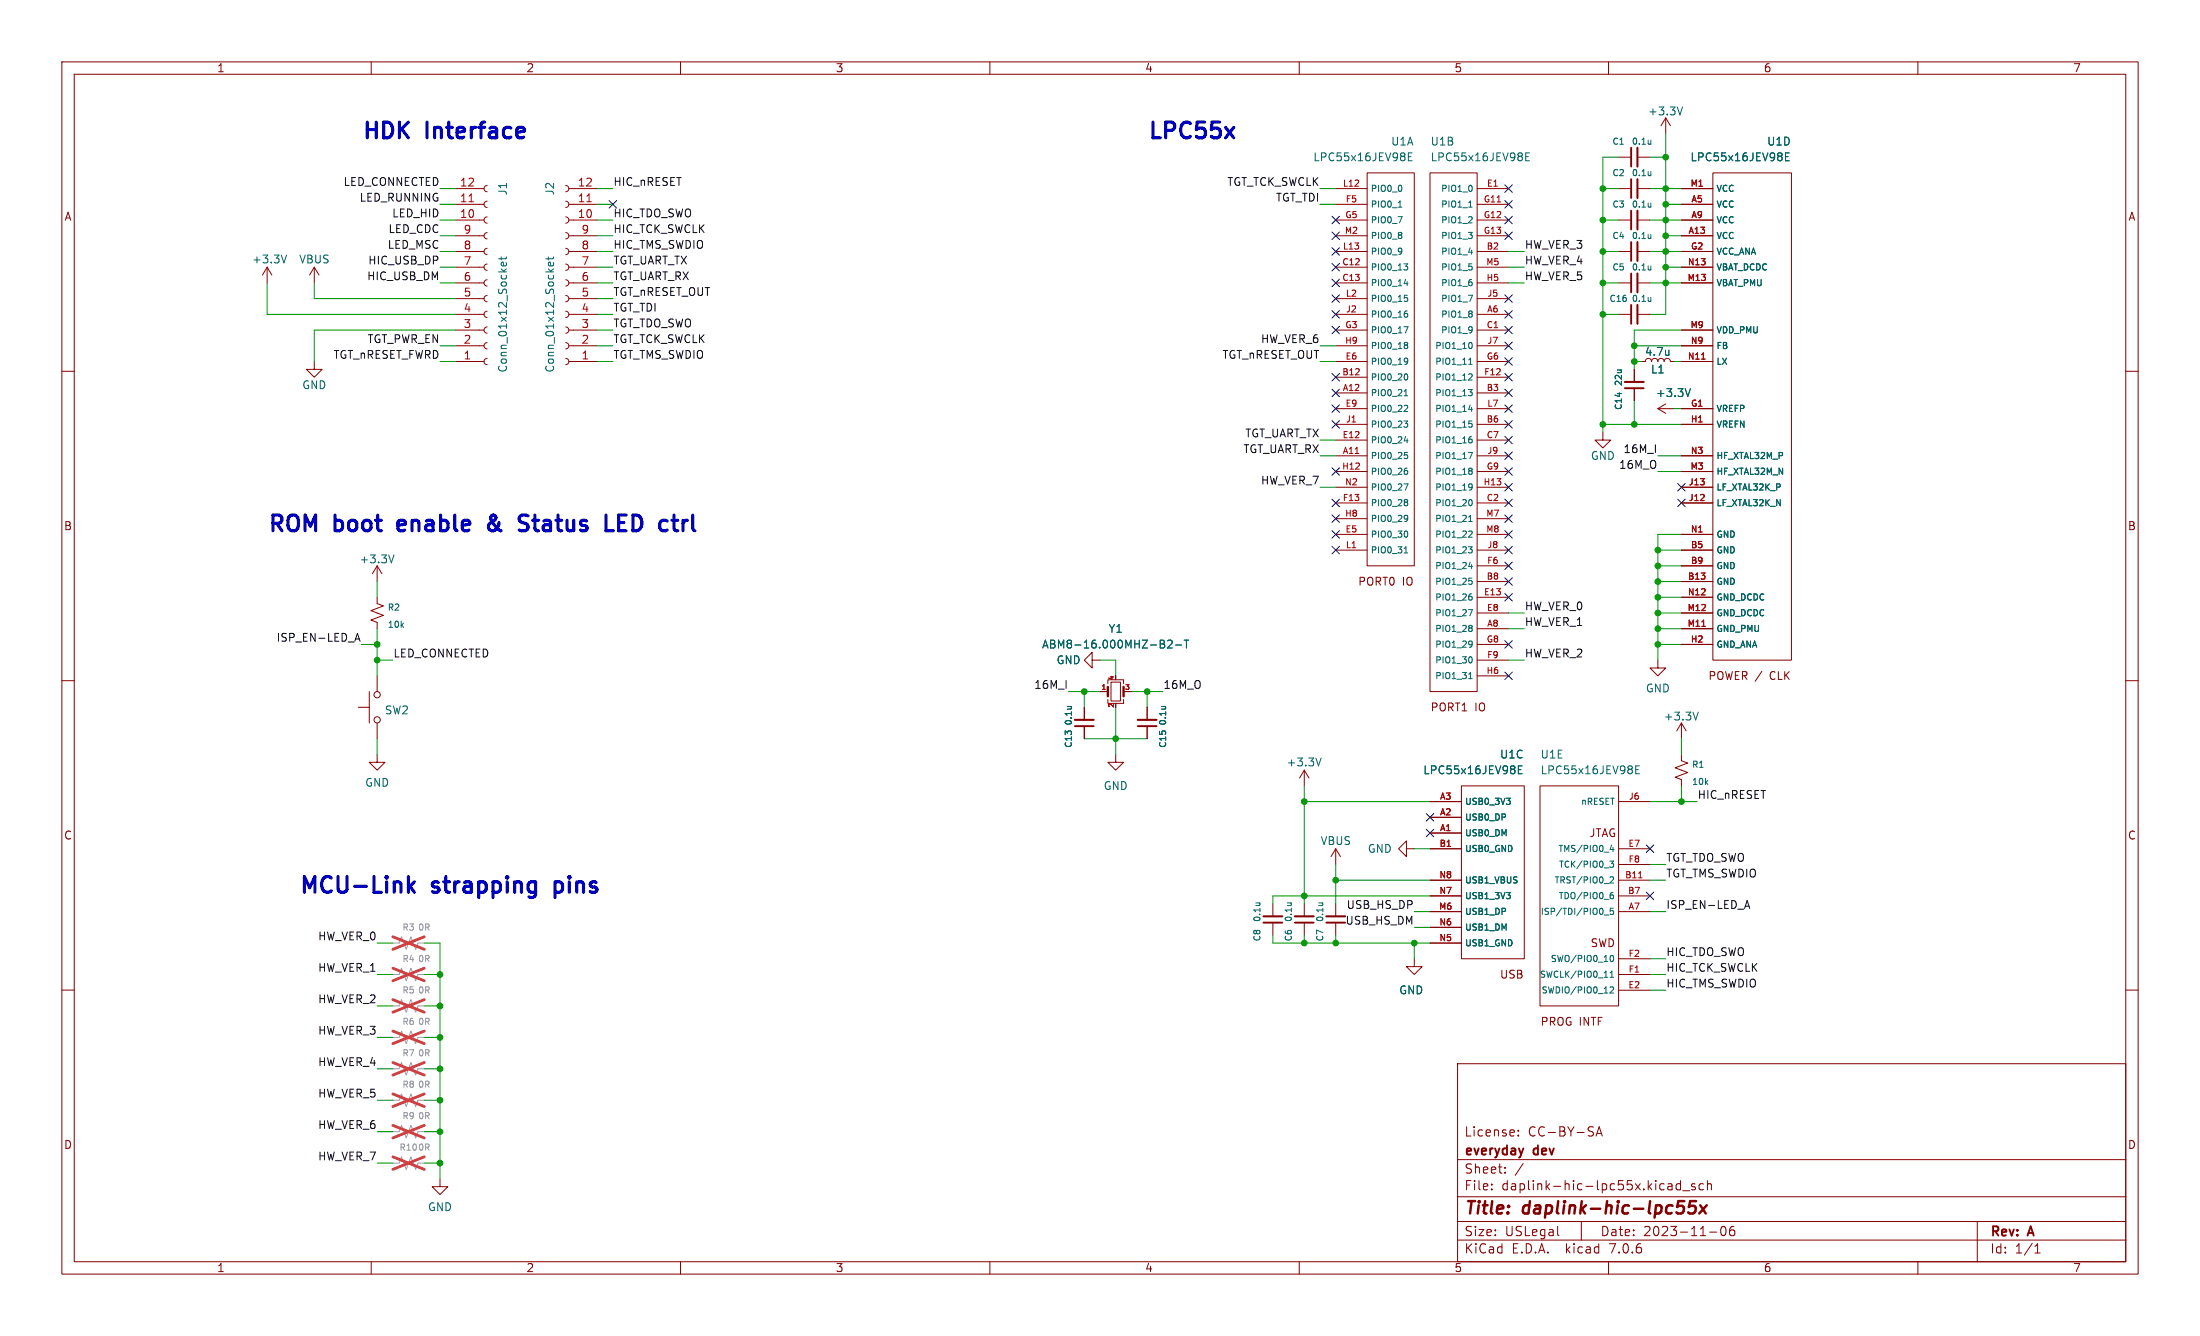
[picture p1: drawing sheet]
<svg xmlns="http://www.w3.org/2000/svg" width="356mm" height="216mm" viewBox="0 0 356 216" stroke-linecap="round" stroke-linejoin="round" font-family="sans-serif">
<g fill="none" stroke="#840000" stroke-width=".16">
<path d="M10 10h335.6v195.9h-335.6zM12 12h331.6v191.9h-331.6zM60 10v2M110 10v2M160 10v2M210 10v2M260 10v2M269.2 19.1l-.7 1.2M269.2 19.1v2.5M269.2 19.1l.8 1.2M310 10v2M73.7 30.5h4.5"/>
<path d="M73.7 35.6h4.5M73.7 33h4.5M73.7 38.1h4.5M78.7 30a.51 .51 0 0 0-.5 .5 .51 .51 0 0 0 .5 .5M78.7 32.5a.51 .51 0 0 0-.5 .5 .51 .51 0 0 0 .5 .5M78.7 35.1a.51 .51 0 0 0-.5 .5 .51 .51 0 0 0 .5 .5M78.7 37.6a.51 .51 0 0 0-.5 .5 .51 .51 0 0 0 .5 .5M91.4 30a.51 .51 0 0 1 .5 .5 .51 .51 0 0 1-.5 .5M91.4 32.5a.51 .51 0 0 1 .5 .5 .51 .51 0 0 1-.5 .5M91.4 35.1a.51 .51 0 0 1 .5 .5 .51 .51 0 0 1-.5 .5M91.4 37.6a.51 .51 0 0 1 .5 .5 .51 .51 0 0 1-.5 .5M91.9 30.5h4.6"/>
<path d="M91.9 35.6h4.6M91.9 33h4.6M91.9 38.1h4.6M215.9 30.5h5.1M215.9 35.6h5.1M215.9 33h5.1M215.9 38.1h5.1M221 27.9h7.6v63.5h-7.6zM231.1 27.9h7.7v83.9h-7.7zM238.8 30.5h5M238.8 35.6h5M238.8 33h5"/>
<path d="M238.8 38.1h5M261.6 25.4h2.1M261.6 30.5h2.1M261.6 35.6h2.1M264.7 25.4h2M264.7 30.5h2M264.7 35.6h2M271.8 30.5h5.1M271.8 35.6h5.1M271.8 33h5.1M271.8 38.1h5.1M276.9 27.9h12.7v78.8h-12.7z"/>
<path d="M10 60h2M43.2 43.2l-.8 1.3M43.2 43.2v2.5M43.2 43.2l.7 1.3M50.8 58.4v1.3h1.3l-1.3 1.3-1.3-1.3h1.3M50.8 43.2l-.8 1.3M50.8 43.2v2.5M50.8 43.2l.8 1.3M73.7 40.6h4.5M73.7 45.7h4.5M73.7 50.8h4.5M73.7 43.2h4.5"/>
<path d="M73.7 48.3h4.5M73.7 53.3h4.5M73.7 55.9h4.5M73.7 58.4h4.5M78.7 40.1a.51 .51 0 0 0-.5 .5 .51 .51 0 0 0 .5 .5M78.7 42.7a.51 .51 0 0 0-.5 .5 .51 .51 0 0 0 .5 .5M78.7 45.2a.51 .51 0 0 0-.5 .5 .51 .51 0 0 0 .5 .5M78.7 47.8a.51 .51 0 0 0-.5 .5 .51 .51 0 0 0 .5 .5M78.7 50.3a.51 .51 0 0 0-.5 .5 .51 .51 0 0 0 .5 .5M78.7 52.8a.51 .51 0 0 0-.5 .5 .51 .51 0 0 0 .5 .5M78.7 55.4a.51 .51 0 0 0-.5 .5 .51 .51 0 0 0 .5 .5M78.7 57.9a.51 .51 0 0 0-.5 .5 .51 .51 0 0 0 .5 .5"/>
<path d="M91.4 40.1a.51 .51 0 0 1 .5 .5 .51 .51 0 0 1-.5 .5M91.4 42.7a.51 .51 0 0 1 .5 .5 .51 .51 0 0 1-.5 .5M91.4 45.2a.51 .51 0 0 1 .5 .5 .51 .51 0 0 1-.5 .5M91.4 47.8a.51 .51 0 0 1 .5 .5 .51 .51 0 0 1-.5 .5M91.4 50.3a.51 .51 0 0 1 .5 .5 .51 .51 0 0 1-.5 .5M91.4 52.8a.51 .51 0 0 1 .5 .5 .51 .51 0 0 1-.5 .5M91.4 55.4a.51 .51 0 0 1 .5 .5 .51 .51 0 0 1-.5 .5M91.4 57.9a.51 .51 0 0 1 .5 .5 .51 .51 0 0 1-.5 .5M91.9 40.6h4.6M91.9 45.7h4.6M91.9 50.8h4.6M91.9 43.2h4.6"/>
<path d="M91.9 48.3h4.6M91.9 53.3h4.6M91.9 55.9h4.6M91.9 58.4h4.6M215.9 40.6h5.1M215.9 45.7h5.1M215.9 50.8h5.1M215.9 43.2h5.1M215.9 48.3h5.1M215.9 53.3h5.1M215.9 55.9h5.1M215.9 58.4h5.1"/>
<path d="M238.8 40.6h5M238.8 45.7h5M238.8 50.8h5M238.8 43.2h5M238.8 48.3h5M238.8 53.3h5M238.8 55.9h5M238.8 58.4h5M261.6 40.6h2.1M261.6 45.7h2.1M261.6 50.8h2.1M264.2 59.7v2"/>
<path d="M264.7 40.6h2M264.7 45.7h2M264.7 50.8h2M265.4 58.4h.5a.51 .51 0 0 1 .5-.5 .51 .51 0 0 1 .6 .5 .51 .51 0 0 1 .5-.5 .51 .51 0 0 1 .5 .5 .51 .51 0 0 1 .5-.5 .51 .51 0 0 1 .5 .5 .51 .51 0 0 1 .5-.5 .51 .51 0 0 1 .5 .5h.5M271.8 40.6h5.1M271.8 45.7h5.1M271.8 43.2h5.1M271.8 53.3h5.1M271.8 55.9h5.1M271.8 58.4h5.1M343.6 60h2M215.9 66h5.1"/>
<path d="M215.9 68.6h5.1M215.9 78.7h5.1M215.9 76.2h5.1M215.9 73.7h5.1M215.9 63.5h5.1M215.9 61h5.1M215.9 71.1h5.1M238.8 66h5M238.8 68.6h5M238.8 78.7h5M238.8 76.2h5M238.8 73.7h5"/>
<path d="M238.8 63.5h5M238.8 61h5M238.8 71.1h5M259.1 69.9v1.2h1.2l-1.2 1.3-1.3-1.3h1.3M264.2 62.7v2.1M268 66h2.5M268 66l1.2 .8M269.2 65.3l-1.2 .7M271.8 66h5.1M271.8 68.6h5.1M271.8 78.7h5.1M271.8 76.2h5.1"/>
<path d="M271.8 73.7h5.1M61 96.5v1l1 .4-2.1 .8 2.1 .7-2.1 .8 1.1 .4v1M61 91.4l-.8 1.3M61 91.4v2.6M61 91.4l.7 1.3M215.9 88.9h5.1M215.9 81.3h5.1M215.9 86.4h5.1M215.9 83.8h5.1M238.8 94h5M238.8 88.9h5M238.8 91.4h5"/>
<path d="M238.8 81.3h5M238.8 99.1h5M238.8 86.4h5M238.8 96.5h5M238.8 83.8h5M271.8 94h5.1M271.8 88.9h5.1M271.8 91.4h5.1M271.8 81.3h5.1M271.8 99.1h5.1M271.8 86.4h5.1M271.8 96.5h5.1"/>
<path d="M10 110h2M57.9 114.3h1.8M59.7 111.8v5M61 109.2v2.6M61 116.8v2.6M175.3 114.3v2M175.3 117.3v2.1M176.5 106.7v-1.3l-1.2 1.3 1.2 1.3v-1.3h1.3M177.8 111.8h1.3M179.1 113v.7h2.5v-.7M179.1 110.5v-.6h2.5v.6M179.6 110.2h1.5v3.1h-1.5z"/>
<path d="M181.6 111.8h1.3M185.4 114.3v2M185.4 117.3v2.1M238.8 104.1h5M238.8 101.6h5M238.8 106.7h5M238.8 109.2h5M268 106.7v1.3h1.2l-1.2 1.2-1.3-1.2h1.3M271.8 116.8v2.6M271.8 116.8l-.8 1.3M271.8 116.8l.7 1.3M271.8 104.1h5.1"/>
<path d="M271.8 101.6h5.1M343.6 110h2M61 121.9v1.3h1.2l-1.2 1.3-1.3-1.3h1.3M180.3 121.9v1.3h1.3l-1.3 1.3-1.2-1.3h1.2M210.8 124.5l-.7 1.2M210.8 124.5v2.5M210.8 124.5l.8 1.2M215.9 137.2v2.5M215.9 137.2l-.8 1.2M215.9 137.2l.8 1.2M227.3 137.2v-1.3l-1.2 1.3 1.2 1.2v-1.2h1.3M231.1 137.2h5.1"/>
<path d="M231.1 129.5h5.1M231.1 134.6h5.1M231.1 132.1h5.1M236.2 127h10.2v27.9h-10.2zM248.9 127h12.7v35.6h-12.7zM261.6 137.2h5.1M261.6 139.7h5.1M261.6 129.5h5.1M271.8 121.9v1l1 .4-2 .8 2 .7-2 .8 1 .4v1M10 160h2M205.7 146.1v2M205.7 149.1v2"/>
<path d="M210.8 146.1v2M210.8 149.1v2M215.9 146.1v2M215.9 149.1v2M228.6 154.9v1.3h1.3l-1.3 1.3-1.3-1.3h1.3M231.1 147.3h5.1M231.1 142.2h5.1M231.1 144.8h5.1M231.1 152.4h5.1M231.1 149.9h5.1M261.6 147.3h5.1M261.6 142.2h5.1"/>
<path d="M261.6 144.8h5.1M261.6 157.5h5.1M261.6 154.9h5.1M343.6 160h2M235.6 171.9h108v32h-108zM261.6 160h5.1M71.1 190.5v1.3h1.3l-1.3 1.2-1.3-1.2h1.3M235.6 197.4h108M235.6 193.4h108M235.6 187.4h108M241.1 192.1v.2M241.1 191.4v.1"/>
<path d="M243.3 189.4v.2M243.3 188.7v.1M245.4 183.4v.2M245.4 182.7v.1M246.2 188l-1.3 1.9M251.8 199.6l.2 .1M255.6 197.4v3M258 183.6l.5-1.5 .5 1.5M258.1 183.2h.7M269.8 191.3l.4 .1 .1 .9M270.3 192.2l-.5 .1M270.3 191.6l-.5 .1"/>
<path d="M271.6 191.4l-.4-.1-.3 .3v.4l.2 .2h.5M271.6 190.8v1.5M272 192.4h1.1M274 191.4l-.4-.1-.2 .2 .1 .2 .5 .2v.3h-.6M275.3 191.4l-.4-.1-.3 .3v.4l.2 .2h.5M276 191.4l.2-.1 .4 .1v.9M276 190.8v1.5M276.3 199.1h1.2M278.3 198.3l.3-.1a.94 .94 0 0 1 0 1.5h-.1a1 1 0 0 1-.2-1.4zM280.3 198.2a.59 .59 0 0 0-.7 .6v.6l.1 .2 .4 .1 .2-.2 .1-.5-.1-.2h-.5l-.2 .2M319.6 197.4v6.5M60 203.9v2"/>
<path d="M110 203.9v2M160 203.9v2M210 203.9v2M235.6 200.4h108M260 203.9v2M310 203.9v2M328.9 202.5h.9M328.9 201.4l.4-.4v1.5"/>
<circle cx="61" cy="116.3" r=".51"/>
<circle cx="61" cy="112.3" r=".51"/>
</g>
<path d="M271.3 194.1h.9M271.4 194.9h.5l.3 .3-.2 .7-.3 .2h-.5M274.1 194.1h-.9l-.2 1 .3-.2 .6 .1 .2 .2-.2 .7-.3 .2h-.5l-.2-.2M274.8 194.8l.9 1.3M275.9 194.8l-1.2 1.3" fill="none" stroke="#840000" stroke-width=".4"/>
<g fill="none" stroke="#006464" stroke-width=".16">
<path d="M272 17.3l-.5 1.3M226 33.5h.6M227.6 25.3h.5M228.2 24.7h-.6v1.3h.6M237.3 36h.7M237.4 33.5h.6M237.9 35.1v.3M246.6 25.3h.4M247.2 24.7h-.6v1.3h.6M266.8 22.6v.7M266.8 27.7v.7M266.8 32.8v.7"/>
<path d="M266.8 37.9v.7M266.8 23.2l-.1 .1M266.8 28.3l-.1 .1M266.8 33.4l-.1 .1M266.8 38.5l-.1 .1M288.6 25.3h.4M289.2 24.7h-.6v1.3h.6M46.3 41.2l-.4 1.3M81 41.5v.5M81.8 42.4l.1 .4-.2 .2-.6-.1v-.5h.2l.1 .6M81.9 41.5l-.2 .3h-1.1M88.6 41.5v.5"/>
<path d="M89.4 42.4l.1 .4-.2 .2-.6-.1v-.5h.2l.2 .6M89.5 41.5l-.2 .3h-1.1M226.9 42.6h.6l-.3 .4M226.9 52.8h.7l-.4 1M227 45.8h.6M227 47.7h.5M227.3 50.3h.1M227.4 43l.1 .2v.2l-.1 .2M227.4 48.1l.1 .2v.2l-.1 .2M227.4 50.6l.1 .2v.3l-.1 .2M227.4 55.3l.1 .2-.1 .3 .1 .2v.1l-.1 .2M227.4 57.9l.1 .2-.1 .7"/>
<path d="M227.4 45.5v.7M227.5 58.3l-.1 .2M237.3 47.7h.7l-.4 1M237.4 40.8h.6M237.4 58.9h.6M237.5 58.1l.2-.2v1M237.7 55.3a.63 .63 0 0 1 0 1M237.9 50.3v.3M237.9 43.1v.4M237.9 50.8v.4M237.9 52.9v.7M238 53.2l-.1 .1"/>
<path d="M266.8 43v.6M266.8 48v.7M266.8 43.5l-.1 .1M266.8 48.6l-.1 .1M269.8 56.6v.8M269.8 57.3l-.1 .1M226.9 68h.6l-.3 .4M226.9 78.2h.7l-.4 1M227 64h.5M227 71.2h.6M227 73.1h.5M227.2 63.1l.1-.1v1"/>
<path d="M227.3 75.7h.1M227.4 73.5l.1 .2v.2l-.1 .2M227.4 65.5l.1 .2v.2l-.6 .6h.6M227.4 68.4l.1 .2v.2l-.1 .2M227.4 76l.1 .2v.3l-.1 .2M227.4 60.5l.1 .3-.1 .6M227.4 70.9v.7M237.3 73.1h.7l-.4 1M237.3 63h.7l-.4 .3M237.4 66.2h.6M237.4 68h.5M237.5 60.4l.4 .1 .1 .2-.7 .7h.7"/>
<path d="M237.7 70.6h.2M237.8 63.3l.2 .2v.3l-.2 .2M237.8 68.4l.2 .2v.2l-.2 .2M237.8 71l.2 .1v.3l-.2 .2M237.8 75.7l.2 .1-.2 .3 .2 .2v.2l-.2 .2M237.8 78.2l.2 .2v.4l-.2 .3M237.9 65.8v.7M238 78.6l-.2 .2M273.2 62.8l-.4 1.3M63.7 89.7l-.4 1.3M227 89.4h.5M227.2 88.5l.1-.1v1"/>
<path d="M227.4 80.7l.1 .2-.1 .3 .1 .2v.1l-.1 .2M227.4 83.3l.1 .2-.1 .7M227.4 85.9l.1 .3-.1 .6M227.5 83.7l-.1 .2M237.3 98.5h.7l-.4 1M237.3 88.4h.7l-.4 .3M237.4 91.6h.6M237.4 84.3h.6M237.4 93.4h.5M237.5 83.5l.2-.2v1M237.5 85.8l.4 .1 .1 .2-.7 .7h.7M237.7 96h.2"/>
<path d="M237.7 80.7a.63 .63 0 0 1 0 1M237.8 88.7l.2 .2v.3l-.2 .2M237.8 93.8l.2 .2v.2l-.2 .2M237.8 96.4l.2 .1v.3l-.2 .2M237.9 91.2v.7M172.5 114.2h.7M173.1 114.2l.1 .1M187.7 114.2h.7M188 103.4l.2 .3-.1 .2-.1 .2a.34 .34 0 0 1 .3 .3 .34 .34 0 0 1-.3 .3h-.5M188.3 114.2l.1 .1M188.7 103.6l.5-.2 .2 .2 .1 .2-.8 .9h.8M190 104.2h1"/>
<path d="M191.4 103.4h.7M191.8 103.4v1.3M237.4 109.7h.6M237.5 108.9l.2-.2v1M237.7 106.1a.63 .63 0 0 1 0 1M237.8 101.1l.2 .1-.2 .3 .2 .2v.2l-.2 .2M237.8 103.6l.2 .2v.4l-.2 .3M238 104l-.2 .2M274.5 115.1l-.4 1.3M213.5 122.5l-.4 1.3M243.5 129h.6l-.3 .4M244 129.4l.1 .2-.1 .3"/>
<path d="M245.4 124.4h.4M246 123.8h-.6v1.2h.6M260.2 139.2h.6l-.3 .3 .3 .1v.5l-.2 .1-.4-.1M260.5 136.6l-.2 .7h.6M260.7 136.9v.7M264.4 124.4h.4M265 123.8h-.6v1.2h.6M203 145.9h.7M203.6 145.9l.1 .2M208.1 145.9h.6M208.6 145.9l.1 .2M213.1 145.9h.7"/>
<path d="M213.7 145.9l.1 .2M243.5 144.2h.6l-.3 .4M244 144.7l.1 .1-.1 .4M259.3 147.9h.8M259.3 157.9h.6M260.3 144.8l.1-.2h.2l.2 .2v.2l-.2 .2h-.3v-.2M260.3 159.6l.3-.1 .2 .3-.6 .7h.6M260.3 157.9h.5M260.3 157.2l.2-.3v1M260.3 141.7h.3l.2 .3-.6 .7h.6M260.3 154.5l.2-.1a.53 .53 0 0 1 .3 .5 .53 .53 0 0 1-.3 .5l-.2-.4zM260.7 144.2l-.3 .1-.1 .4"/>
<path d="M260.8 146.8h-.5v.5l.4-.1 .1 .1v.4l-.2 .1-.3-.1"/>
</g>
<path d="M264.7 23.9v3M264.7 29v3M264.7 34v3.1M264.7 39.1v3.1M264.7 44.2v3M264.7 49.3v3M262.6 61.7h3.1M173.7 116.3h3.1M183.9 116.3h3M204.2 148.1h3.1M209.3 148.1h3M214.4 148.1h3" fill="none" stroke="#840000" stroke-width=".33"/>
<path d="M263.7 23.9v3M263.7 29v3M263.7 34v3.1M263.7 39.1v3.1M263.7 44.2v3M263.7 49.3v3M262.6 62.7h3.1M173.7 117.3h3.1M183.9 117.3h3M204.2 149.1h3.1M209.3 149.1h3M214.4 149.1h3" fill="none" stroke="#840000" stroke-width=".3"/>
<path d="M75.8 32.6h.7M94.9 32.6h.7M275 58h.6M219.1 73.3h.5M275.1 101.2h.6M264.9 141.9h.5" fill="none" stroke="#a90000" stroke-width=".16"/>
<path d="M63.5 152.4h1l.4-1 .8 2 .7-2 .8 2 .4-1h1M63.5 157.5h1l.4-1 .8 2 .7-2 .8 2 .4-1h1M63.5 167.6h1l.4-1 .8 2.1 .7-2.1 .8 2.1 .4-1.1h1M63.5 162.6h1l.4-1.1 .8 2.1 .7-2.1 .8 2.1 .4-1h1M63.5 177.8h1l.4-1 .8 2 .7-2 .8 2 .4-1h1M63.5 172.7h1l.4-1 .8 2 .7-2 .8 2 .4-1h1M63.5 188h1l.4-1.1 .8 2.1 .7-2.1 .8 2.1 .4-1h1M63.5 182.9h1l.4-1 .8 2 .7-2 .8 2 .4-1h1" fill="none" stroke="#a1a1a1" stroke-width=".16"/>
<g fill="none" stroke="#eb3a3d" stroke-width=".46">
<path d="M63.5 151.4l5.1 2M63.5 156.5l5.1 2M68.6 151.4l-5.1 2M68.6 156.5l-5.1 2M63.5 166.6l5.1 2.1M63.5 161.5l5.1 2.1M63.5 176.8l5.1 2M63.5 171.7l5.1 2M68.6 166.6l-5.1 2.1M68.6 161.5l-5.1 2.1M68.6 176.8l-5.1 2M68.6 171.7l-5.1 2"/>
<path d="M63.5 186.9l5.1 2.1M63.5 181.9l5.1 2M68.6 186.9l-5.1 2.1M68.6 181.9l-5.1 2"/>
</g>
<path d="M179.1 111v1.5M181.6 111v1.5" fill="none" stroke="#840000" stroke-width=".38"/>
<path d="M57.4 103.6l.4-1.2 .4 1.2M57.5 103.3h.6M282 146.8l.4-1.3 .4 1.3M282.1 146.4h.6" fill="none" stroke="#0f0f0f" stroke-width=".16"/>
<g fill="none" stroke="#0000c2" stroke-width=".51">
<path d="M64.4 84.2l-.1 .2v1l.1 .3M65.5 84.7l-1.2 .2M80 83.4l-.2-.2-.4 .2a.95 .95 0 0 0 .3 1.2l.6 .7M80 84a2.05 2.05 0 0 0-1 .9 .69 .69 0 0 0 .2 .8 .69 .69 0 0 0 .8 0M84.4 83.2l1 .2M84.4 84.4a.93 .93 0 0 1 1 .6 .65 .65 0 0 1-.5 .8h-.6M97.9 85.8h1.3M100 84.4h.8M101.2 83.2h-1.2v2.6h1.2M110.4 84.1v1.7M110.9 84.1l-.4 .2-.1 .3M66.3 143.2l.7 1"/>
<path d="M67 142.5l-1 1M89.7 142.5v2.5M89.7 144.1l.3 .1M90 142.5l-.3 .1"/>
</g>
<g fill="none" stroke="#009600" stroke-width=".16">
<path d="M71.1 33h2.6M71.1 35.6h2.6M71.1 30.5h2.6M71.1 38.1h2.6M96.5 33h2.6M96.5 35.6h2.6M96.5 30.5h2.6M96.5 38.1h2.6M213.4 33h2.5M213.4 30.5h2.5M259.1 35.6h2.5M259.1 30.5h2.5"/>
<path d="M261.6 25.4h-2.5v44.5M266.7 35.6h5.1M266.7 30.5h5.1M266.7 25.4h2.5M269.2 33h2.6M269.2 21.6v29.2h-2.5M269.2 38.1h2.6M43.2 45.7v5.1h30.5M50.8 45.7v2.6h22.9M71.1 40.6h2.6M71.1 43.2h2.6M71.1 45.7h2.6"/>
<path d="M71.1 55.9h2.6M71.1 58.4h2.6M73.7 53.3h-22.9v5.1M96.5 40.6h2.6M96.5 48.3h2.6M96.5 43.2h2.6M96.5 45.7h2.6M96.5 53.3h2.6M96.5 50.8h2.6M96.5 55.9h2.6M96.5 58.4h2.6M213.4 55.9h2.5"/>
<path d="M213.4 58.4h2.5M243.8 40.6h2.6M243.8 43.2h2.6M243.8 45.7h2.6M259.1 40.6h2.5M259.1 45.7h2.5M259.1 50.8h2.5M264.2 55.9h7.6M264.2 58.4h1.2M266.7 40.6h5.1M266.7 45.7h5.1M269.2 43.2h2.6"/>
<path d="M270.5 58.4h1.3M271.8 53.3h-7.6v6.4M213.4 73.7h2.5M213.4 78.7h2.5M213.4 71.1h2.5M259.1 68.6h12.7M264.2 64.8v3.8M268 73.7h3.8M268 76.2h3.8M270.5 66h1.3M61 94v2.5M243.8 99.1h2.6"/>
<path d="M268 91.4h3.8M268 94h3.8M268 88.9h3.8M268 99.1h3.8M268 96.5h3.8M271.8 86.4h-3.8v20.3M58.4 104.1h2.6M61 101.6v7.6M61 119.4v2.5M61 106.7h2.5M172.7 111.8h5.1M175.3 119.4h10.1"/>
<path d="M175.3 111.8v2.5M177.8 106.7h2.5v2.5M180.3 114.3v7.6M182.9 111.8h5.1M185.4 111.8v2.5M243.8 106.7h2.6M243.8 101.6h2.6M268 104.1h3.8M268 101.6h3.8M271.8 119.4v2.5M210.8 127v19.1M210.8 129.5h20.3"/>
<path d="M215.9 139.7v6.4M228.6 137.2h2.5M266.7 129.5h7.6M266.7 139.7h2.5M271.8 127v2.5M61 152.4h2.5M61 157.5h2.5M68.6 152.4h2.5v38.1M68.6 157.5h2.5M205.7 151.1v1.3h25.4M210.8 151.1v1.3M215.9 142.2h15.2"/>
<path d="M215.9 151.1v1.3M228.6 149.9h2.5M228.6 147.3h2.5M228.6 152.4v2.5M231.1 144.8h-25.4v1.3M266.7 157.5h2.5M266.7 147.3h2.5M266.7 154.9h2.5M266.7 142.2h2.5M61 162.6h2.5M61 177.8h2.5M61 172.7h2.5"/>
<path d="M61 167.6h2.5M68.6 162.6h2.5M68.6 177.8h2.5M68.6 172.7h2.5M68.6 167.6h2.5M266.7 160h2.5M61 188h2.5M61 182.9h2.5M68.6 188h2.5M68.6 182.9h2.5"/>
</g>
<g fill="none" stroke="#000084" stroke-width=".16">
<path d="M98.5 32.4l1.2 1.2M99.7 32.4l-1.2 1.2M215.3 35l1.2 1.2M215.3 37.5l1.2 1.2M216.5 35l-1.2 1.2M216.5 37.5l-1.2 1.2M243.2 32.4l1.2 1.2M243.2 29.9l1.2 1.2M243.2 37.5l1.2 1.2M243.2 35l1.2 1.2M244.4 32.4l-1.2 1.2M244.4 37.5l-1.2 1.2"/>
<path d="M244.4 35l-1.2 1.2M244.4 29.9l-1.2 1.2M215.3 50.2l1.2 1.2M215.3 47.7l1.2 1.2M215.3 45.1l1.2 1.2M215.3 42.6l1.2 1.2M215.3 52.7l1.2 1.2M215.3 40l1.2 1.2M216.5 50.2l-1.2 1.2M216.5 47.7l-1.2 1.2M216.5 45.1l-1.2 1.2M216.5 42.6l-1.2 1.2"/>
<path d="M216.5 52.7l-1.2 1.2M216.5 40l-1.2 1.2M243.2 55.3l1.2 1.2M243.2 57.8l1.2 1.2M243.2 52.7l1.2 1.2M243.2 50.2l1.2 1.2M243.2 47.7l1.2 1.2M244.4 57.8l-1.2 1.2M244.4 55.3l-1.2 1.2M244.4 52.7l-1.2 1.2M244.4 47.7l-1.2 1.2M244.4 50.2l-1.2 1.2"/>
<path d="M215.3 68l1.2 1.2M215.3 60.4l1.2 1.2M215.3 75.6l1.2 1.2M215.3 65.4l1.2 1.2M215.3 62.9l1.2 1.2M216.5 68l-1.2 1.2M216.5 60.4l-1.2 1.2M216.5 75.6l-1.2 1.2M216.5 65.4l-1.2 1.2M216.5 62.9l-1.2 1.2M243.2 78.1l1.2 1.2M243.2 73.1l1.2 1.2"/>
<path d="M243.2 68l1.2 1.2M243.2 60.4l1.2 1.2M243.2 62.9l1.2 1.2M243.2 75.6l1.2 1.2M243.2 70.5l1.2 1.2M243.2 65.4l1.2 1.2M244.4 78.1l-1.2 1.2M244.4 73.1l-1.2 1.2M244.4 68l-1.2 1.2M244.4 60.4l-1.2 1.2M244.4 62.9l-1.2 1.2M244.4 75.6l-1.2 1.2"/>
<path d="M244.4 70.5l-1.2 1.2M244.4 65.4l-1.2 1.2M271.2 78.1l1.2 1.2M272.4 78.1l-1.2 1.2M215.3 85.8l1.2 1.2M215.3 83.2l1.2 1.2M215.3 80.7l1.2 1.2M215.3 88.3l1.2 1.2M216.5 85.8l-1.2 1.2M216.5 83.2l-1.2 1.2M216.5 80.7l-1.2 1.2M216.5 88.3l-1.2 1.2"/>
<path d="M243.2 85.8l1.2 1.2M243.2 83.2l1.2 1.2M243.2 80.7l1.2 1.2M243.2 88.3l1.2 1.2M243.2 90.8l1.2 1.2M243.2 93.4l1.2 1.2M243.2 95.9l1.2 1.2M244.4 85.8l-1.2 1.2M244.4 83.2l-1.2 1.2M244.4 80.7l-1.2 1.2M244.4 88.3l-1.2 1.2M244.4 90.8l-1.2 1.2"/>
<path d="M244.4 93.4l-1.2 1.2M244.4 95.9l-1.2 1.2M271.2 80.7l1.2 1.2M272.4 80.7l-1.2 1.2M243.2 108.6l1.2 1.2M243.2 103.5l1.2 1.2M244.4 108.6l-1.2 1.2M244.4 103.5l-1.2 1.2M230.5 131.5l1.2 1.2M230.5 134l1.2 1.2M231.7 131.5l-1.2 1.2M231.7 134l-1.2 1.2"/>
<path d="M266.1 136.6l1.2 1.2M267.3 136.6l-1.2 1.2M266.1 144.2l1.2 1.2M267.3 144.2l-1.2 1.2"/>
</g>
<g fill="#009600" stroke="#009600" stroke-width=".16">
<circle cx="268" cy="94" r=".46"/>
<circle cx="268" cy="91.4" r=".46"/>
<circle cx="268" cy="88.9" r=".46"/>
<circle cx="259.1" cy="68.6" r=".46"/>
<circle cx="210.8" cy="144.8" r=".46"/>
<circle cx="180.3" cy="119.4" r=".46"/>
<circle cx="185.4" cy="111.8" r=".46"/>
<circle cx="259.1" cy="45.7" r=".46"/>
<circle cx="269.2" cy="45.7" r=".46"/>
<circle cx="269.2" cy="33" r=".46"/>
<circle cx="269.2" cy="30.5" r=".46"/>
<circle cx="269.2" cy="38.1" r=".46"/>
<circle cx="269.2" cy="40.6" r=".46"/>
<circle cx="259.1" cy="30.5" r=".46"/>
<circle cx="269.2" cy="43.2" r=".46"/>
<circle cx="269.2" cy="35.6" r=".46"/>
<circle cx="269.2" cy="25.4" r=".46"/>
<circle cx="264.2" cy="55.9" r=".46"/>
<circle cx="264.2" cy="58.4" r=".46"/>
<circle cx="268" cy="104.1" r=".46"/>
<circle cx="268" cy="101.6" r=".46"/>
<circle cx="268" cy="96.5" r=".46"/>
<circle cx="271.8" cy="129.5" r=".46"/>
<circle cx="268" cy="99.1" r=".46"/>
<circle cx="210.8" cy="152.4" r=".46"/>
<circle cx="215.9" cy="152.4" r=".46"/>
<circle cx="215.9" cy="142.2" r=".46"/>
<circle cx="228.6" cy="152.4" r=".46"/>
<circle cx="210.8" cy="129.5" r=".46"/>
<circle cx="175.3" cy="111.8" r=".46"/>
<circle cx="61" cy="104.1" r=".46"/>
<circle cx="71.1" cy="157.5" r=".46"/>
<circle cx="61" cy="106.7" r=".46"/>
<circle cx="259.1" cy="35.6" r=".46"/>
<circle cx="259.1" cy="40.6" r=".46"/>
<circle cx="264.2" cy="68.6" r=".46"/>
<circle cx="259.1" cy="50.8" r=".46"/>
<circle cx="71.1" cy="167.6" r=".46"/>
<circle cx="71.1" cy="172.7" r=".46"/>
<circle cx="71.1" cy="177.8" r=".46"/>
<circle cx="71.1" cy="182.9" r=".46"/>
<circle cx="71.1" cy="188" r=".46"/>
<circle cx="71.1" cy="162.6" r=".46"/>
</g>
<g font-size="3.5" fill="#0000c2">
<text x="58.4" y="22.6">HDK</text>
<text x="69.1" y="22.6">Interface</text>
<text x="185.4" y="22.6">LPC55x</text>
<text x="43.2" y="86.1">ROM</text>
<text x="54.2" y="86.1">boot</text>
<text x="65.5" y="86.1">enable</text>
<text x="81.1" y="86.1">&amp;</text>
<text x="87.2" y="86.1">Status</text>
<text x="102.1" y="86.1">LED</text>
<text x="111.9" y="86.1">ctrl</text>
<text x="48.3" y="144.5">MCU-Link</text>
<text x="70.1" y="144.5">strapping</text>
<text x="90.8" y="144.5">pins</text>
</g>
<g font-size="2.8" fill="#840000">
<text x="236.6" y="196.8">Title:</text>
<text x="246.3" y="196.8">daplink-hic-lpc55x</text>
</g>
<g font-size="2.1" fill="#840000">
<text x="236.6" y="183.9">License:</text>
<text x="247" y="183.9">CC-BY-SA</text>
<text x="236.6" y="189.9">Sheet:</text>
<text x="236.6" y="187.1">everyday</text>
<text x="248" y="187.1">dev</text>
<text x="236.6" y="192.6">File:</text>
<text x="242.7" y="192.6">daplink-hic-lpc55x.kicad_sch</text>
<text x="236.6" y="202.8">KiCad</text>
<text x="236.6" y="200">Size:</text>
<text x="243.3" y="200">USLegal</text>
<text x="244.3" y="202.8">E.D.A.</text>
<text x="253.2" y="202.8">kicad</text>
<text x="258.6" y="200">Date:</text>
<text x="260.4" y="202.8">7.0.6</text>
<text x="265.6" y="200">2023-11-06</text>
<text x="321.6" y="200.2">Rev:</text>
<text x="321.6" y="202.8">Id:</text>
<text x="325.7" y="202.8">1/1</text>
<text x="328" y="200.2">A</text>
</g>
<g font-size="1.8" fill="#840000">
<text x="35" y="11.9">1</text>
<text x="85" y="11.9">2</text>
<text x="135" y="11.9">3</text>
<text x="185" y="11.9">4</text>
<text x="235" y="11.9">5</text>
<text x="285" y="11.9">6</text>
<text x="335" y="11.9">7</text>
<text x="10.3" y="35.9">A</text>
<text x="343.9" y="35.9">A</text>
<text x="10.3" y="85.9">B</text>
<text x="343.9" y="85.9">B</text>
<text x="219.4" y="94.9">PORT0</text>
<text x="226.7" y="94.9">IO</text>
<text x="276" y="110.1">POWER /</text>
<text x="286.2" y="110.1">CLK</text>
<text x="231.1" y="115.2">PORT1</text>
<text x="238.4" y="115.2">IO</text>
<text x="10.3" y="135.9">C</text>
<text x="256.8" y="135.5">JTAG</text>
<text x="343.9" y="135.9">C</text>
<text x="257" y="153.3">SWD</text>
<text x="242.3" y="158.4">USB</text>
<text x="248.9" y="166">PROG INTF</text>
<text x="10.3" y="185.9">D</text>
<text x="343.9" y="185.9">D</text>
<text x="35" y="205.8">1</text>
<text x="85" y="205.8">2</text>
<text x="135" y="205.8">3</text>
<text x="185" y="205.8">4</text>
<text x="235" y="205.8">5</text>
<text x="285" y="205.8">6</text>
<text x="335" y="205.8">7</text>
</g>
<g font-size="1.8" fill="#006464">
<text x="224.8" y="23.7">U1A</text>
<text x="231.1" y="23.7">U1B</text>
<text x="266.3" y="18.8">+3.3V</text>
<text x="285.5" y="23.7">U1D</text>
<text x="212.2" y="26.3">LPC55x16JEV98E</text>
<text x="231.1" y="26.3">LPC55x16JEV98E</text>
<text x="273.1" y="26.3">LPC55x16JEV98E</text>
<text x="82.1" y="31.7" transform="rotate(-90 82.1 31.7)">J1</text>
<text x="89.8" y="31.7" transform="rotate(-90 89.8 31.7)">J2</text>
<text x="40.6" y="42.8">+3.3V</text>
<text x="48.3" y="42.8">VBUS</text>
<text x="265.8" y="57.7">4.7u</text>
<text x="48.8" y="63.1">GND</text>
<text x="82.1" y="60.3" transform="rotate(-90 82.1 60.3)">Conn_01x12_Socket</text>
<text x="89.8" y="60.3" transform="rotate(-90 89.8 60.3)">Conn_01x12_Socket</text>
<text x="266.8" y="60.6">L1</text>
<text x="267.6" y="64.4">+3.3V</text>
<text x="257" y="74.5">GND</text>
<text x="58" y="91.2">+3.3V</text>
<text x="168.3" y="105">ABM8-16.000MHZ-B2-T</text>
<text x="170.7" y="107.5">GND</text>
<text x="179.1" y="102.5">Y1</text>
<text x="265.9" y="112.1">GND</text>
<text x="62.1" y="115.6">SW2</text>
<text x="268.8" y="116.6">+3.3V</text>
<text x="207.9" y="124.1">+3.3V</text>
<text x="230" y="125.3">LPC55x16JEV98E</text>
<text x="242.4" y="122.8">U1C</text>
<text x="248.9" y="122.8">U1E</text>
<text x="248.9" y="125.3">LPC55x16JEV98E</text>
<text x="58.9" y="127.3">GND</text>
<text x="178.3" y="127.9">GND</text>
<text x="213.4" y="136.8">VBUS</text>
<text x="221" y="138">GND</text>
<text x="226.1" y="160.9">GND</text>
<text x="69.1" y="195.9">GND</text>
</g>
<g font-size="1.8" fill="#0f0f0f">
<text x="55.4" y="30.1">LED_CONNECTED</text>
<text x="58" y="32.7">LED_RUNNING</text>
<text x="63.3" y="35.2">LED_HID</text>
<text x="99.1" y="30.1">HIC_nRESET</text>
<text x="99.1" y="35.2">HIC_TDO_SWO</text>
<text x="198.3" y="30.1">TGT_TCK_SWCLK</text>
<text x="206.1" y="32.7">TGT_TDI</text>
<text x="62.6" y="40.3">LED_MSC</text>
<text x="62.7" y="37.8">LED_CDC</text>
<text x="99.1" y="40.3">HIC_TMS_SWDIO</text>
<text x="99.1" y="37.8">HIC_TCK_SWCLK</text>
<text x="246.4" y="40.3">HW_VER_3</text>
<text x="59.2" y="45.4">HIC_USB_DM</text>
<text x="59.4" y="42.8">HIC_USB_DP</text>
<text x="99.1" y="45.4">TGT_UART_RX</text>
<text x="99.1" y="42.8">TGT_UART_TX</text>
<text x="99.1" y="47.9">TGT_nRESET_OUT</text>
<text x="246.4" y="42.8">HW_VER_4</text>
<text x="246.4" y="45.4">HW_VER_5</text>
<text x="99.1" y="50.5">TGT_TDI</text>
<text x="99.1" y="53">TGT_TDO_SWO</text>
<text x="53.8" y="58.1">TGT_nRESET_FWRD</text>
<text x="59.3" y="55.5">TGT_PWR_EN</text>
<text x="99.1" y="55.5">TGT_TCK_SWCLK</text>
<text x="99.1" y="58.1">TGT_TMS_SWDIO</text>
<text x="197.5" y="58.1">TGT_nRESET_OUT</text>
<text x="203.7" y="55.5">HW_VER_6</text>
<text x="201.2" y="70.8">TGT_UART_TX</text>
<text x="200.9" y="73.3">TGT_UART_RX</text>
<text x="261.6" y="75.9">16M_O</text>
<text x="262.3" y="73.3">16M_I</text>
<text x="203.7" y="78.4">HW_VER_7</text>
<text x="246.4" y="98.7">HW_VER_0</text>
<text x="246.4" y="101.3">HW_VER_1</text>
<text x="44.6" y="103.8">ISP_EN-LED_A</text>
<text x="63.5" y="106.3">LED_CONNECTED</text>
<text x="246.4" y="106.3">HW_VER_2</text>
<text x="167.1" y="111.4">16M_I</text>
<text x="188" y="111.4">16M_O</text>
<text x="274.3" y="129.2">HIC_nRESET</text>
<text x="269.2" y="141.9">TGT_TMS_SWDIO</text>
<text x="269.2" y="139.4">TGT_TDO_SWO</text>
<text x="217.4" y="149.5">USB_HS_DM</text>
<text x="217.6" y="147">USB_HS_DP</text>
<text x="269.2" y="147">ISP_EN-LED_A</text>
<text x="51.3" y="152.1">HW_VER_0</text>
<text x="269.2" y="154.6">HIC_TDO_SWO</text>
<text x="51.3" y="157.1">HW_VER_1</text>
<text x="269.2" y="159.7">HIC_TMS_SWDIO</text>
<text x="269.2" y="157.1">HIC_TCK_SWCLK</text>
<text x="51.3" y="167.3">HW_VER_3</text>
<text x="51.3" y="162.2">HW_VER_2</text>
<text x="51.3" y="172.4">HW_VER_4</text>
<text x="51.3" y="177.5">HW_VER_5</text>
<text x="51.3" y="182.5">HW_VER_6</text>
<text x="51.3" y="187.6">HW_VER_7</text>
</g>
<g font-size="1.8" fill="#a90000">
<text x="74.3" y="35.3">10</text>
<text x="74.3" y="32.8">11</text>
<text x="74.3" y="30.2">12</text>
<text x="93.3" y="35.3">10</text>
<text x="93.3" y="32.8">11</text>
<text x="93.3" y="30.2">12</text>
<text x="74.9" y="40.4">8</text>
<text x="74.9" y="37.8">9</text>
<text x="93.9" y="40.4">8</text>
<text x="93.9" y="37.8">9</text>
<text x="74.9" y="45.5">6</text>
<text x="74.9" y="42.9">7</text>
<text x="93.9" y="45.5">6</text>
<text x="93.9" y="42.9">7</text>
<text x="74.9" y="53.1">3</text>
<text x="74.9" y="50.5">4</text>
<text x="74.9" y="48">5</text>
<text x="93.9" y="53.1">3</text>
<text x="93.9" y="50.5">4</text>
<text x="93.9" y="48">5</text>
<text x="74.9" y="58.2">1</text>
<text x="74.9" y="55.6">2</text>
<text x="93.9" y="58.2">1</text>
<text x="93.9" y="55.6">2</text>
</g>
<g font-size="1.4" fill="#006464">
<text x="260.5" y="23.6">C1</text>
<text x="263.7" y="23.6">0.1u</text>
<text x="260.5" y="28.7">C2</text>
<text x="263.7" y="28.7">0.1u</text>
<text x="221.5" y="33.7">PIO0_1</text>
<text x="221.5" y="31.2">PIO0_0</text>
<text x="232.8" y="31.2">PIO1_0</text>
<text x="232.8" y="33.7">PIO1_1</text>
<text x="260.5" y="33.7">C3</text>
<text x="263.7" y="33.7">0.1u</text>
<text x="277.4" y="33.7">VCC</text>
<text x="277.4" y="31.2">VCC</text>
<text x="221.5" y="36.3">PIO0_7</text>
<text x="221.5" y="41.4">PIO0_9</text>
<text x="221.5" y="38.8">PIO0_8</text>
<text x="232.8" y="41.4">PIO1_4</text>
<text x="232.8" y="36.3">PIO1_2</text>
<text x="232.8" y="38.8">PIO1_3</text>
<text x="260.5" y="38.8">C4</text>
<text x="263.7" y="38.8">0.1u</text>
<text x="277.4" y="38.8">VCC</text>
<text x="277.4" y="36.3">VCC</text>
<text x="277.4" y="41.4">VCC_ANA</text>
<text x="221.5" y="43.9">PIO0_13</text>
<text x="221.5" y="46.4">PIO0_14</text>
<text x="232.8" y="46.4">PIO1_6</text>
<text x="232.8" y="43.9">PIO1_5</text>
<text x="260.5" y="43.9">C5</text>
<text x="263.7" y="43.9">0.1u</text>
<text x="277.4" y="46.4">VBAT_PMU</text>
<text x="277.4" y="43.9">VBAT_DCDC</text>
<text x="221.5" y="51.5">PIO0_16</text>
<text x="221.5" y="49">PIO0_15</text>
<text x="232.8" y="51.5">PIO1_8</text>
<text x="232.8" y="49">PIO1_7</text>
<text x="260" y="49">C16</text>
<text x="263.7" y="49">0.1u</text>
<text x="221.5" y="59.1">PIO0_19</text>
<text x="221.5" y="54.1">PIO0_17</text>
<text x="221.5" y="56.6">PIO0_18</text>
<text x="231.9" y="59.1">PIO1_11</text>
<text x="231.9" y="56.6">PIO1_10</text>
<text x="232.8" y="54.1">PIO1_9</text>
<text x="277.4" y="54.1">VDD_PMU</text>
<text x="277.4" y="59.1">LX</text>
<text x="277.4" y="56.6">FB</text>
<text x="221.5" y="64.2">PIO0_21</text>
<text x="221.5" y="61.7">PIO0_20</text>
<text x="231.9" y="64.2">PIO1_13</text>
<text x="231.9" y="61.7">PIO1_12</text>
<text x="262.3" y="62.5" transform="rotate(-90 262.3 62.5)">22u</text>
<text x="221.5" y="71.8">PIO0_24</text>
<text x="221.5" y="66.8">PIO0_22</text>
<text x="221.5" y="69.3">PIO0_23</text>
<text x="231.9" y="69.3">PIO1_15</text>
<text x="231.9" y="71.8">PIO1_16</text>
<text x="231.9" y="66.8">PIO1_14</text>
<text x="262.3" y="66.4" transform="rotate(-90 262.3 66.4)">C14</text>
<text x="277.4" y="66.8">VREFP</text>
<text x="277.4" y="69.3">VREFN</text>
<text x="221.5" y="74.4">PIO0_25</text>
<text x="221.5" y="76.9">PIO0_26</text>
<text x="231.9" y="76.9">PIO1_18</text>
<text x="231.9" y="74.4">PIO1_17</text>
<text x="277.4" y="76.9">HF_XTAL32M_N</text>
<text x="277.4" y="74.4">HF_XTAL32M_P</text>
<text x="221.5" y="82">PIO0_28</text>
<text x="221.5" y="79.5">PIO0_27</text>
<text x="231.9" y="82">PIO1_20</text>
<text x="231.9" y="79.5">PIO1_19</text>
<text x="277.4" y="82">LF_XTAL32K_N</text>
<text x="277.4" y="79.5">LF_XTAL32K_P</text>
<text x="221.5" y="87.1">PIO0_30</text>
<text x="221.5" y="84.5">PIO0_29</text>
<text x="221.5" y="89.6">PIO0_31</text>
<text x="231.9" y="89.6">PIO1_23</text>
<text x="231.9" y="84.5">PIO1_21</text>
<text x="231.9" y="87.1">PIO1_22</text>
<text x="277.4" y="89.6">GND</text>
<text x="277.4" y="87.1">GND</text>
<text x="231.9" y="94.7">PIO1_25</text>
<text x="231.9" y="92.2">PIO1_24</text>
<text x="277.4" y="94.7">GND</text>
<text x="277.4" y="92.2">GND</text>
<text x="62.6" y="98.9">R2</text>
<text x="62.6" y="101.7">10k</text>
<text x="231.9" y="97.2">PIO1_26</text>
<text x="231.9" y="99.8">PIO1_27</text>
<text x="277.4" y="99.8">GND_DCDC</text>
<text x="277.4" y="97.2">GND_DCDC</text>
<text x="231.9" y="102.3">PIO1_28</text>
<text x="231.9" y="107.4">PIO1_30</text>
<text x="231.9" y="104.9">PIO1_29</text>
<text x="277.4" y="104.9">GND_ANA</text>
<text x="277.4" y="102.3">GND_PMU</text>
<text x="231.9" y="109.9">PIO1_31</text>
<text x="173.4" y="117.3" transform="rotate(-90 173.4 117.3)">0.1u</text>
<text x="188.7" y="117.3" transform="rotate(-90 188.7 117.3)">0.1u</text>
<text x="173.4" y="121" transform="rotate(-90 173.4 121)">C13</text>
<text x="188.7" y="121" transform="rotate(-90 188.7 121)">C15</text>
<text x="273.4" y="124.3">R1</text>
<text x="236.7" y="130.3">USB0_3V3</text>
<text x="255.4" y="130.3">nRESET</text>
<text x="273.4" y="127.1">10k</text>
<text x="236.7" y="135.3">USB0_DM</text>
<text x="236.7" y="132.8">USB0_DP</text>
<text x="236.7" y="137.9">USB0_GND</text>
<text x="251.8" y="137.9">TMS/PIO0_4</text>
<text x="236.7" y="143">USB1_VBUS</text>
<text x="251.1" y="143">TRST/PIO0_2</text>
<text x="251.9" y="140.4">TCK/PIO0_3</text>
<text x="203.9" y="149.1" transform="rotate(-90 203.9 149.1)">0.1u</text>
<text x="209" y="149.1" transform="rotate(-90 209 149.1)">0.1u</text>
<text x="214.1" y="149.1" transform="rotate(-90 214.1 149.1)">0.1u</text>
<text x="236.7" y="148">USB1_DP</text>
<text x="236.7" y="145.5">USB1_3V3</text>
<text x="248.9" y="148">ISP/TDI/PIO0_5</text>
<text x="251.8" y="145.5">TDO/PIO0_6</text>
<text x="203.9" y="152.2" transform="rotate(-90 203.9 152.2)">C8</text>
<text x="209" y="152.2" transform="rotate(-90 209 152.2)">C6</text>
<text x="214.1" y="152.2" transform="rotate(-90 214.1 152.2)">C7</text>
<text x="236.7" y="153.1">USB1_GND</text>
<text x="236.7" y="150.6">USB1_DM</text>
<text x="250.5" y="155.7">SWO/PIO0_10</text>
<text x="248.8" y="158.2">SWCLK/PIO0_11</text>
<text x="249" y="160.7">SWDIO/PIO0_12</text>
</g>
<g font-size="1.4" fill="#a90000">
<text x="217" y="30.2">L12</text>
<text x="217.3" y="35.3">G5</text>
<text x="217.4" y="32.8">F5</text>
<text x="239.7" y="32.8">G11</text>
<text x="239.7" y="35.3">G12</text>
<text x="240.2" y="30.2">E1</text>
<text x="273.1" y="30.2">M1</text>
<text x="273.3" y="32.8">A5</text>
<text x="273.3" y="35.3">A9</text>
<text x="217" y="40.4">L13</text>
<text x="217.3" y="37.8">M2</text>
<text x="239.7" y="37.8">G13</text>
<text x="240.2" y="40.4">B2</text>
<text x="272.8" y="37.8">A13</text>
<text x="273.2" y="40.4">G2</text>
<text x="216.9" y="42.9">C12</text>
<text x="216.9" y="45.5">C13</text>
<text x="240.1" y="42.9">M5</text>
<text x="240.2" y="45.5">H5</text>
<text x="272.7" y="45.5">M13</text>
<text x="272.7" y="42.9">N13</text>
<text x="217.3" y="53.1">G3</text>
<text x="217.4" y="48">L2</text>
<text x="217.5" y="50.5">J2</text>
<text x="240.2" y="53.1">C1</text>
<text x="240.3" y="50.5">A6</text>
<text x="240.3" y="48">J5</text>
<text x="273.1" y="53.1">M9</text>
<text x="217.3" y="55.6">H9</text>
<text x="217.4" y="58.2">E6</text>
<text x="240.2" y="58.2">G6</text>
<text x="240.3" y="55.6">J7</text>
<text x="272.7" y="58.2">N11</text>
<text x="273.2" y="55.6">N9</text>
<text x="216.9" y="60.7">B12</text>
<text x="216.9" y="63.2">A12</text>
<text x="217.4" y="65.8">E9</text>
<text x="239.8" y="60.7">F12</text>
<text x="240.2" y="63.2">B3</text>
<text x="240.3" y="65.8">L7</text>
<text x="273.2" y="65.8">G1</text>
<text x="216.9" y="70.9">E12</text>
<text x="217.5" y="68.3">J1</text>
<text x="240.2" y="68.3">B6</text>
<text x="240.2" y="70.9">C7</text>
<text x="273.2" y="68.3">H1</text>
<text x="216.8" y="75.9">H12</text>
<text x="216.9" y="73.4">A11</text>
<text x="240.2" y="75.9">G9</text>
<text x="240.3" y="73.4">J9</text>
<text x="273.1" y="75.9">M3</text>
<text x="273.2" y="73.4">N3</text>
<text x="216.9" y="81">F13</text>
<text x="217.3" y="83.6">H8</text>
<text x="217.3" y="78.5">N2</text>
<text x="239.7" y="78.5">H13</text>
<text x="240.1" y="83.6">M7</text>
<text x="240.2" y="81">C2</text>
<text x="272.9" y="81">J12</text>
<text x="272.9" y="78.5">J13</text>
<text x="217.4" y="86.1">E5</text>
<text x="217.4" y="88.6">L1</text>
<text x="240.1" y="86.1">M8</text>
<text x="240.3" y="88.6">J8</text>
<text x="273.2" y="86.1">N1</text>
<text x="273.2" y="88.6">B5</text>
<text x="240.2" y="93.7">B8</text>
<text x="240.3" y="91.2">F6</text>
<text x="272.7" y="93.7">B13</text>
<text x="273.2" y="91.2">B9</text>
<text x="239.8" y="96.3">E13</text>
<text x="240.2" y="98.8">E8</text>
<text x="240.3" y="101.3">A8</text>
<text x="272.7" y="101.3">M11</text>
<text x="272.7" y="98.8">M12</text>
<text x="272.7" y="96.3">N12</text>
<text x="240.2" y="103.9">G8</text>
<text x="240.3" y="106.4">F9</text>
<text x="273.2" y="103.9">H2</text>
<text x="240.2" y="109">H6</text>
<text x="232.6" y="131.8">A2</text>
<text x="232.6" y="129.3">A3</text>
<text x="263.2" y="129.3">J6</text>
<text x="232.6" y="136.9">B1</text>
<text x="232.6" y="134.4">A1</text>
<text x="263.1" y="136.9">E7</text>
<text x="232.6" y="142">N8</text>
<text x="262.6" y="142">B11</text>
<text x="263.1" y="139.4">F8</text>
<text x="232.5" y="147.1">M6</text>
<text x="232.6" y="149.6">N6</text>
<text x="232.6" y="144.5">N7</text>
<text x="263.1" y="144.5">B7</text>
<text x="263.1" y="147.1">A7</text>
<text x="232.6" y="152.1">N5</text>
<text x="263.1" y="154.7">F2</text>
<text x="263.1" y="159.8">E2</text>
<text x="263.1" y="157.2">F1</text>
</g>
<g font-size="1.4" fill="#989898">
<text x="64.9" y="150.6">R3</text>
<text x="64.9" y="155.7">R4</text>
<text x="67.5" y="150.6">0R</text>
<text x="67.5" y="155.7">0R</text>
<text x="64.9" y="160.7">R5</text>
<text x="67.5" y="160.7">0R</text>
<text x="64.9" y="165.8">R6</text>
<text x="67.5" y="165.8">0R</text>
<text x="64.9" y="170.9">R7</text>
<text x="67.5" y="170.9">0R</text>
<text x="64.9" y="176">R8</text>
<text x="67.5" y="176">0R</text>
<text x="64.9" y="181.1">R9</text>
<text x="67.5" y="181.1">0R</text>
<text x="64.5" y="186.1">R10</text>
<text x="67.5" y="186.1">0R</text>
</g>
<g font-size="1.1" fill="#a90000">
<text x="177.9" y="111.5">1</text>
<text x="180.1" y="110.1" transform="rotate(-90 180.1 110.1)">4</text>
<text x="181.7" y="111.5">3</text>
<text x="180.1" y="114.5" transform="rotate(-90 180.1 114.5)">2</text>
</g>
</svg>
